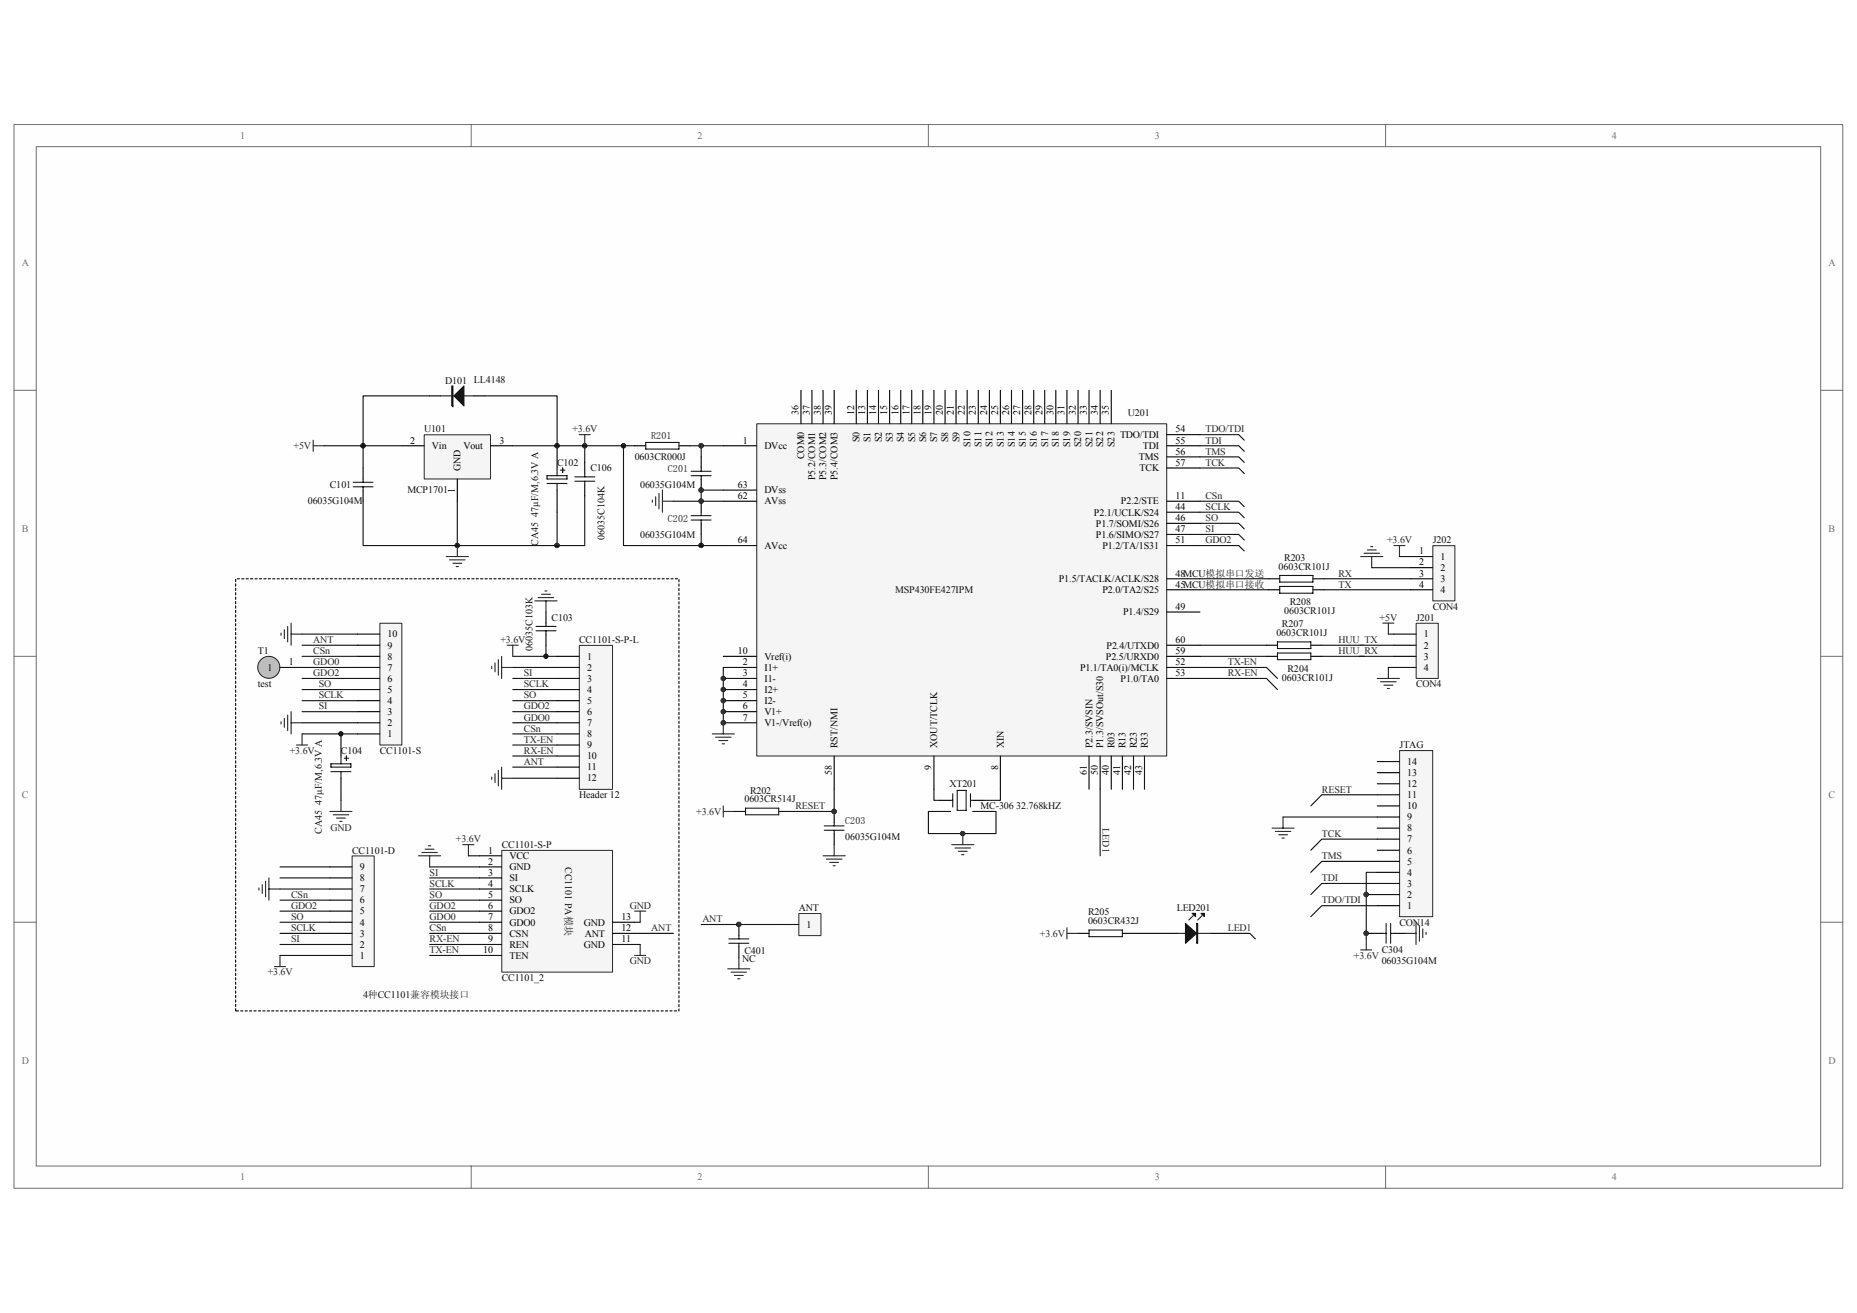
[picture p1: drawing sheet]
<svg xmlns="http://www.w3.org/2000/svg" width="297mm" height="210mm" viewBox="0 0 297 210" stroke-linecap="round" stroke-linejoin="round" font-family="sans-serif">
<path d="M2.3 19.9h292.5v170.1h-292.5z" fill="#fefefe"/>
<path d="M2.2 19.9h292.6v170.1h-292.6z" fill="none" stroke="#6e6e6e" stroke-width=".16"/>
<path d="M5.8 23.5h285.4v163h-285.4z" fill="#fefefe"/>
<g fill="none" stroke="#6e6e6e" stroke-width=".16">
<path d="M75.4 19.9v3.6M148.5 19.9v3.6M221.6 19.9v3.6M5.8 23.5h285.4v163h-285.4zM2.2 62.4h3.6M291.2 62.4h3.6M2.2 105h3.6M291.2 105h3.6M2.2 147.5h3.6M291.2 147.5h3.6M75.4 186.5v3.5M148.5 186.5v3.5"/>
<path d="M221.6 186.5v3.5"/>
</g>
<g fill="#0e0e0e" stroke="#0e0e0e" stroke-width=".16">
<circle cx="58.1" cy="71.3" r=".35"/>
<circle cx="73.1" cy="87.2" r=".34"/>
<circle cx="89.1" cy="87.2" r=".35"/>
<circle cx="89.1" cy="71.3" r=".35"/>
<circle cx="93.5" cy="71.3" r=".34"/>
<circle cx="99.7" cy="71.3" r=".34"/>
<circle cx="112.2" cy="87.2" r=".35"/>
<circle cx="112.1" cy="80.1" r=".35"/>
<circle cx="112.1" cy="78.4" r=".35"/>
<circle cx="112.1" cy="71.3" r=".35"/>
<circle cx="115.7" cy="115.6" r=".34"/>
<circle cx="115.7" cy="113.8" r=".34"/>
<circle cx="115.7" cy="112" r=".34"/>
<circle cx="115.7" cy="110.3" r=".34"/>
<circle cx="115.7" cy="108.5" r=".34"/>
<circle cx="118.2" cy="147.8" r=".35"/>
<circle cx="133.4" cy="129.8" r=".35"/>
<circle cx="154" cy="133.3" r=".34"/>
<circle cx="218.5" cy="149.3" r=".34"/>
<circle cx="218.5" cy="143.1" r=".34"/>
</g>
<path d="M50.1 70.4v1.8M50.1 71.3h1.8M71.4 89h3.5M71.9 89.5h2.5M72.5 90.1h1.4M73 90.6h.3M73.1 87.2v1.8" fill="none" stroke="#262626" stroke-width=".18"/>
<path d="M58.1 74.8v1.8M58.1 78.4v1.8M89.1 71.3v3.5M89.1 78.4v3.5M93.5 74v1.7M93.5 77.5v1.8" fill="none" stroke="#000" stroke-width=".18"/>
<g fill="none" stroke="#1c1c1c" stroke-width=".18">
<path d="M56.5 77.9h3.2M56.5 77.1h3.2M58.1 76.6v.5M58.1 77.9v.5M87.5 76.1h3.2v.5h-3.2zM87.5 77.3h3.2M89.1 74.8v1.3M89.1 77.3v1.1M89.6 75.2h.8M90 74.8v.7M91.9 77h3.2M91.9 76.3h3.2"/>
<path d="M93.5 75.7v.6M93.5 77v.5"/>
</g>
<path d="M93.5 71.3v2.7" fill="none" stroke="#0e0e0e" stroke-width=".18"/>
<path d="M223.9 120.1h5.3v26.5h-5.3z" fill="#f5f5f5"/>
<path d="M223.9 120h5.3v26.6h-5.3z" fill="none" stroke="#262626" stroke-width=".16"/>
<g fill="none" stroke="#000" stroke-width=".18">
<path d="M68.7 63.3h1.8M75.8 63.3h1.8M101.5 71.3h1.8M108.6 71.3h1.8M112.2 73.1v1.7M112.2 76.6v1.8M112.2 80.2v1.7M112.2 83.7v1.8M117.5 129.8h1.7M124.6 129.8h1.7M133.4 129.8v1.8M133.4 133.3v1.8"/>
<path d="M220.3 139.5h3.6M220.3 137.8h3.6M220.3 136h3.6M220.3 134.2h3.6M220.3 132.4h3.6M220.3 130.7h3.6M220.3 128.9h3.6M220.3 127.1h3.6M220.3 125.3h3.6M220.3 123.6h3.6M220.3 121.8h3.6M220.3 144.8h3.6"/>
<path d="M220.3 143.1h3.6M220.3 141.3h3.6"/>
</g>
<path d="M205.2 130.7h15.1M220.3 137.8h-8.9l-1.7 1.7M220.3 134.2h-8.9l-1.7 1.8M220.3 127.1h-8.9l-1.7 1.8M218.5 143.1h1.8M220.3 144.8h-8.9l-1.7 1.8M220.3 141.3h-8.9l-1.7 1.8" fill="none" stroke="#0e0e0e" stroke-width=".18"/>
<g fill="none" stroke="#262626" stroke-width=".18">
<path d="M92.6 69.5h1.8M93.5 69.5v1.8M131.7 136.9h3.5M132.2 137.4h2.5M132.7 137.9h1.4M133.3 138.5h.3M133.4 135.1v1.8M203.5 132.4h3.5M204 133h2.5M204.5 133.5h1.4M205.1 134h.3M205.2 130.7v1.7"/>
<path d="M217.7 151.9h1.7M218.5 150.2v1.7"/>
</g>
<g fill="none" stroke="#1c1c1c" stroke-width=".18">
<path d="M70.5 63.3h5.3M103.3 70.8h5.3v1h-5.3zM110.6 76.1h3.1M110.6 75.4h3.1M112.2 74.8v.6M112.2 76.1v.5M110.6 83.2h3.1M110.6 82.5h3.1M112.2 81.9v.6M112.2 83.2v.5M119.2 129.2h5.4v1.1h-5.4zM131.8 132.1h3.2"/>
<path d="M131.8 132.8h3.2M133.4 131.6v.5M133.4 132.8v.5"/>
</g>
<g fill="#1c1c1c" stroke="#1c1c1c" stroke-width=".18">
<path d="M72.6 63.3l1.6-1.6v3.2z"/>
<path d="M72.3 61.7h.2v3.2h-.2z" fill-rule="evenodd"/>
</g>
<path d="M121.1 67.8h65.5v53.1h-65.5z" fill="#f5f5f5"/>
<path d="M121 67.8h65.6v53.1h-65.6z" fill="none" stroke="#262626" stroke-width=".16"/>
<g fill="none" stroke="#000" stroke-width=".18">
<path d="M115.7 71.3h5.3M115.7 78.4h5.3M128.1 62.4v5.4M129.9 62.4v5.4M131.7 62.4v5.4M133.4 62.4v5.4M137 62.4v5.4M138.7 62.4v5.4M140.5 62.4v5.4M142.3 62.4v5.4M144.1 62.4v5.4M145.8 62.4v5.4"/>
<path d="M147.6 62.4v5.4M149.4 62.4v5.4M151.2 62.4v5.4M152.9 62.4v5.4M154.7 62.4v5.4M156.5 62.4v5.4M158.3 62.4v5.4M160 62.4v5.4M161.8 62.4v5.4M163.6 62.4v5.4M165.4 62.4v5.4M167.1 62.4v5.4"/>
<path d="M168.9 62.4v5.4M170.7 62.4v5.4M172.4 62.4v5.4M174.2 62.4v5.4M176 62.4v5.4M177.8 62.4v5.4M186.6 71.3h5.3M186.6 69.5h5.3M186.6 73.1h5.3M186.6 74.8h5.3M115.7 87.2h5.3M115.7 80.2h5.3"/>
<path d="M186.6 81.9h5.3M186.6 94.3h5.3M186.6 83.7h5.3M186.6 85.5h5.3M186.6 92.6h5.3M186.6 97.9h5.3M186.6 87.2h5.3M186.6 80.2h5.3M115.7 112.1h5.3M115.7 113.8h5.3M115.7 115.6h5.3M115.7 105h5.3"/>
<path d="M115.7 106.7h5.3M115.7 108.5h5.3M115.7 110.3h5.3M186.6 105h5.3M186.6 103.2h5.3M186.6 106.7h5.3M186.6 108.5h5.3M202.6 105h1.7M202.6 103.2h1.7M209.7 105h1.7M209.7 103.2h1.7M133.4 120.9v5.3"/>
<path d="M149.4 120.9v5.3M160 120.9v5.3M174.2 120.9v5.3M176 120.9v5.3M177.8 120.9v5.3M179.5 120.9v5.3M181.3 120.9v5.3M183.1 120.9v5.3M172.4 149.3h1.8M179.5 149.3h1.8M186.6 149.3h1.8M193.7 149.3h1.8"/>
</g>
<g fill="none" stroke="#262626" stroke-width=".18">
<path d="M104.3 80v.3M104.9 79.4v1.5M105.4 78.9v2.5M106 78.4v3.5M106 80.2h1.7M113.9 117.4h3.6M114.5 117.9h2.4M115 118.4h1.4M115.5 119h.4M115.7 115.6v1.8M115.7 128.9v1.8M115.7 129.8h1.8"/>
<path d="M170.7 148.4v1.8M170.7 149.3h1.7"/>
</g>
<path d="M191.9 69.5h6.2l.9 .9M191.9 71.3h6.2l.9 .9M191.9 73.1h6.2l.9 .9M191.9 74.8h6.2l.9 .9M191.9 81.9h6.2l.9 .9M191.9 83.7h6.2l.9 .9M191.9 85.5h6.2l.9 .9M191.9 87.2h6.2l.9 .9M115.7 106.7v8.9M181.3 149.3h5.3M195.5 149.3h4.4l.9 .9" fill="none" stroke="#0e0e0e" stroke-width=".18"/>
<path d="M204.3 102.7h5.4v1h-5.4zM204.3 104.4h5.4v1.1h-5.4zM174.2 148.7h5.3v1.1h-5.3zM188.4 149.3h5.3M190.9 146.4l-.7 .7M192.3 146.4l-.7 .7" fill="none" stroke="#1c1c1c" stroke-width=".18"/>
<g fill="#1c1c1c" stroke="#1c1c1c" stroke-width=".18">
<path d="M189.6 147.7l1.8 1.6-1.8 1.6z"/>
<path d="M192.1 146.1h.6v.5z"/>
<path d="M190.7 146.1h.5v.5z"/>
<path d="M191.4 147.7h.2v3.2h-.2z" fill-rule="evenodd"/>
</g>
<path d="M56.3 136.9h3.6v17.7h-3.6z" fill="#f5f5f5"/>
<path d="M56.3 136.9h3.6v17.7h-3.6z" fill="none" stroke="#262626" stroke-width=".16"/>
<path d="M52.8 138.6h3.5M52.8 152.8h3.5M52.8 151h3.5M52.8 149.3h3.5M52.8 147.5h3.5M52.8 145.7h3.5M52.8 144h3.5M52.8 142.2h3.5M52.8 140.4h3.5M219.4 149.3h1.8M223 149.3h1.7" fill="none" stroke="#000" stroke-width=".18"/>
<g fill="none" stroke="#0e0e0e" stroke-width=".18">
<path d="M89.1 81.9v5.3M191.9 80.2h6.2l.9 .8M48.3 115.6h8.9M48.3 113.8h8.9M48.3 112.1h8.9M48.3 110.3h8.9M48.3 108.5h8.9M48.3 106.7h8.9M48.3 105h8.9M191.9 108.5h10.7l1.7 1.8M191.9 106.7h10.7l1.7 1.8M133.4 126.2v3.6h-7.1"/>
<path d="M149.4 126.2v1.8h.9M160 126.2v1.8h-2.6M220.3 139.5h-1.8v10.7M44.8 152.8h8M44.8 151h8M44.8 149.3h8M44.8 147.5h8M44.8 145.7h8M44.8 144h8M44.8 142.2h8M218.5 149.3h.9"/>
</g>
<path d="M221.2 149.3h.5M221.7 147.7v3.2M222.4 149.3h.6M222.4 147.7v3.2" fill="none" stroke="#1c1c1c" stroke-width=".18"/>
<path d="M224.7 149.3h1.8M226.5 147.5v3.5M227.1 148v2.5M227.6 148.5v1.5M228.1 149.1v.3" fill="none" stroke="#262626" stroke-width=".18"/>
<path d="M127.8 146.1h3.5v3.5h-3.5z" fill="#f5f5f5"/>
<path d="M127.8 146.1h3.5v3.5h-3.5z" fill="none" stroke="#262626" stroke-width=".16"/>
<path d="M202.9 94.3h1.8M202.9 92.6h1.8M210 94.3h1.8M210 92.6h1.8M150.3 128h1.7M150.3 129.8h1.7M155.6 128h1.8M155.6 129.8h1.8M118.2 147.8v1.8M118.2 151.4v1.8M124.2 147.8h3.6" fill="none" stroke="#000" stroke-width=".18"/>
<path d="M191.9 92.6h11M191.9 94.3h11M48.3 103.2h8.9M48.3 117.4h8.9M191.9 103.2h10.7M191.9 105h10.7M150.3 129.8h-1.8v3.5h10.8v-3.5h-1.9" fill="none" stroke="#0e0e0e" stroke-width=".18"/>
<path d="M204.7 92h5.3v1.1h-5.3zM204.7 93.8h5.3v1.1h-5.3zM152 128h.4M152.4 126.9v2.2M153.1 126.4h1.4v3.2h-1.4zM155.2 126.9v2.2M155.2 128h.4M116.6 150.9h3.2M116.6 150.2h3.2M118.2 149.6v.6M118.2 150.9v.5" fill="none" stroke="#1c1c1c" stroke-width=".18"/>
<path d="M152.2 135.1h3.6M152.8 135.6h2.4M153.3 136.1h1.4M153.8 136.7h.4M154 133.3v1.8M116.4 154.9h3.5M116.9 155.5h2.5M117.5 156h1.4M118 156.5h.4M118.2 153.2v1.7" fill="none" stroke="#262626" stroke-width=".18"/>
<path d="M226.5 99.7h3.6v8.8h-3.6z" fill="#f5f5f5"/>
<path d="M226.5 99.7h3.6v8.8h-3.6z" fill="none" stroke="#262626" stroke-width=".16"/>
<path d="M223 101.4h3.5M223 103.2h3.5M223 105h3.5M223 106.7h3.5" fill="none" stroke="#000" stroke-width=".18"/>
<path d="M217.7 89h3.5M218.2 88.5h2.5M218.7 87.9h1.4M219.2 87.4h.4M219.4 89v1.8M220.3 108.5h3.6M220.8 109h2.5M221.4 109.6h1.4M221.9 110.1h.3M222.1 106.7v1.8" fill="none" stroke="#262626" stroke-width=".18"/>
<path d="M92.7 103.2h5.3v23h-5.3z" fill="#f5f5f5"/>
<path d="M92.7 103.2h5.3v23h-5.3z" fill="none" stroke="#262626" stroke-width=".16"/>
<path d="M89.1 105h3.5M89.1 106.7h3.5M89.1 108.5h3.5M89.1 110.3h3.5M89.1 112.1h3.5M89.1 113.8h3.5M89.1 115.6h3.5M89.1 117.4h3.5M89.1 119.1h3.5M89.1 120.9h3.5M89.1 122.7h3.5M89.1 124.5h3.5" fill="none" stroke="#000" stroke-width=".18"/>
<g fill="none" stroke="#0e0e0e" stroke-width=".18">
<path d="M82 105h7.1M82 106.7h7.1M82 108.5h7.1M82 110.3h7.1M82 112.1h7.1M82 113.8h7.1M82 115.6h7.1M82 117.4h7.1M82 119.1h7.1M44.8 138.6h8M82 120.9h7.1M82 122.7h7.1"/>
<path d="M82 124.5h7.1M44.8 140.4h8"/>
</g>
<circle cx="43" cy="106.7" r="1.76" fill="#c0c0c0" stroke="#1c1c1c" stroke-width=".16"/>
<path d="M44.8 106.7h3.5" fill="none" stroke="#000" stroke-width=".18"/>
<g fill="none" stroke="#262626" stroke-width=".18">
<path d="M45 115.4v.4M45.5 114.9v1.4M46 114.4v2.4M46.6 113.8v3.6M46.6 115.6h1.7M78.7 106.6v.3M79.2 106v1.4M79.7 105.5v2.5M80.2 105v3.5M80.2 106.7h1.8M78.7 124.3v.3M79.2 123.7v1.5"/>
<path d="M79.7 123.2v2.5M80.2 122.7v3.5M80.2 124.5h1.8M41.4 142v.3M41.9 141.5v1.4M42.5 140.9v2.5M43 140.4v3.6M43 142.2h1.8"/>
</g>
<path d="M60.8 99.7h3.5v19.4h-3.5z" fill="#f5f5f5"/>
<path d="M60.8 99.7h3.5v19.4h-3.5z" fill="none" stroke="#262626" stroke-width=".16"/>
<path d="M57.2 117.4h3.5M57.2 115.6h3.5M57.2 113.8h3.5M57.2 112.1h3.5M57.2 110.3h3.5M57.2 108.5h3.5M57.2 106.7h3.5M57.2 105h3.5M57.2 103.2h3.5M57.2 101.4h3.5" fill="none" stroke="#000" stroke-width=".18"/>
<g fill="none" stroke="#262626" stroke-width=".18">
<path d="M46.6 99.7v3.5M221.2 99.7h1.8M222.1 99.7v1.7M223 87.2h1.7M223.9 87.2v1.8M45 101.2v.4M45.5 100.7v1.4M46 100.2v2.5M46.6 101.4h1.7M47.4 119.1h1.8M48.3 117.4v1.7M81.1 103.2h1.8"/>
<path d="M82 103.2v1.8M43.9 154.6h1.8M44.8 152.8v1.8"/>
</g>
<path d="M110.4 71.3h5.3M112.2 71.3v1.8M115.7 78.4h-3.5v1.8M107.7 80.2h8M48.3 101.4h8.9M112.2 147.8h12" fill="none" stroke="#0e0e0e" stroke-width=".18"/>
<path d="M229.2 87.3h3.5v8.8h-3.5z" fill="#f5f5f5"/>
<path d="M229.2 87.3h3.5v8.8h-3.5z" fill="none" stroke="#262626" stroke-width=".16"/>
<path d="M225.6 89h3.6M225.6 90.8h3.6M225.6 92.6h3.6M225.6 94.3h3.6" fill="none" stroke="#000" stroke-width=".18"/>
<path d="M68.7 63.3h-10.6v11.5M77.6 63.3h11.5v8M82 71.3h19.5M93.5 79.3v7.9h-35.4v-7M99.7 71.3v15.9h16M112.2 85.5v1.7M211.8 92.6h13.8M211.8 94.3h13.8M219.4 90.8h6.2M223.9 89h1.7M176 126.2v10.7" fill="none" stroke="#0e0e0e" stroke-width=".18"/>
<g fill="#262626" stroke="#262626" stroke-width=".16">
<circle cx="58.1" cy="71.3" r=".35"/>
<circle cx="73.1" cy="87.2" r=".34"/>
<circle cx="89.1" cy="87.2" r=".35"/>
<circle cx="89.1" cy="71.3" r=".35"/>
<circle cx="93.5" cy="71.3" r=".34"/>
<circle cx="99.7" cy="71.3" r=".34"/>
<circle cx="112.2" cy="87.2" r=".35"/>
<circle cx="112.1" cy="80.1" r=".35"/>
<circle cx="112.1" cy="78.4" r=".35"/>
<circle cx="112.1" cy="71.3" r=".35"/>
<circle cx="115.7" cy="115.6" r=".34"/>
<circle cx="115.7" cy="113.8" r=".34"/>
<circle cx="115.7" cy="112" r=".34"/>
<circle cx="115.7" cy="110.3" r=".34"/>
<circle cx="115.7" cy="108.5" r=".34"/>
<circle cx="118.2" cy="147.8" r=".35"/>
<circle cx="133.4" cy="129.8" r=".35"/>
<circle cx="154" cy="133.3" r=".34"/>
<circle cx="218.5" cy="149.3" r=".34"/>
<circle cx="218.5" cy="143.1" r=".34"/>
</g>
<path d="M37.7 161.7v-69.1h70.9v69.1h-70.9" fill="none" stroke="#000" stroke-width=".18" stroke-dasharray=".4 .4"/>
<path d="M67.9 69.6h10.6v7h-10.6z" fill="#f5f5f5"/>
<path d="M67.9 69.5h10.6v7.1h-10.6z" fill="none" stroke="#262626" stroke-width=".16"/>
<path d="M64.3 71.3h3.5M73.1 76.6v3.6M78.5 71.3h3.5M87.3 97.9v1.8M54.5 117.4v3.5M87.3 101.4v1.8M54.5 124.5v3.5" fill="none" stroke="#000" stroke-width=".18"/>
<path d="M73.1 80.2v7M87.3 103.2v1.8M68.7 138.6h8M68.7 140.4h8M68.7 142.2h8M68.7 144h8" fill="none" stroke="#0e0e0e" stroke-width=".18"/>
<path d="M87.3 99.7v.5M85.7 100.9h3.2M85.7 100.2h3.2M87.3 100.9v.5M52.9 122.2h3.2v.5h-3.2zM52.9 123.4h3.2M54.5 120.9v1.3M54.5 123.4v1.1M55.1 121.3h.7M55.4 120.9v.7" fill="none" stroke="#1c1c1c" stroke-width=".18"/>
<g fill="none" stroke="#262626" stroke-width=".18">
<path d="M85.6 96.1h3.5M86.1 95.6h2.5M86.6 95h1.5M87.2 94.5h.3M87.3 96.1v1.8M52.8 129.8h3.5M53.3 130.3h2.5M53.8 130.8h1.4M54.4 131.4h.3M54.5 128v1.8M66.9 136.9h3.6M67.5 136.3h2.5"/>
<path d="M68 135.8h1.4M68.5 135.3h.4M68.7 136.9v1.7M74 135.1h1.8M74.9 135.1v1.8"/>
</g>
<path d="M80.3 136h17.7v19.5h-17.7z" fill="#f5f5f5"/>
<path d="M80.3 136h17.7v19.5h-17.7z" fill="none" stroke="#262626" stroke-width=".16"/>
<g fill="none" stroke="#000" stroke-width=".18">
<path d="M76.7 136.9h3.5M76.7 138.6h3.5M76.7 140.4h3.5M76.7 142.2h3.5M76.7 144h3.5M76.7 145.7h3.5M76.7 147.5h3.5M76.7 149.3h3.5M76.7 151h3.5M76.7 152.8h3.5M98 147.5h3.5M98 149.3h3.5"/>
<path d="M98 151h3.5"/>
</g>
<g fill="none" stroke="#0e0e0e" stroke-width=".18">
<path d="M51.9 71.3h12.4M211.4 103.2h11.6M211.4 105h11.6M222.1 106.7h.9M222.1 101.4h.9M74.9 136.9h1.8M68.7 149.3h8M68.7 147.5h8M68.7 145.7h8M68.7 151h8M68.7 152.8h8M101.5 149.3h6.2"/>
<path d="M101.5 147.5h.9M101.5 151h.9"/>
</g>
<path d="M101.5 145.7h1.8M101.5 152.8h1.8M102.4 145.7v1.8M102.4 151v1.8" fill="none" stroke="#262626" stroke-width=".18"/>
<g fill="#0e0e0e" stroke="#0e0e0e" stroke-width=".16">
<circle cx="54.5" cy="117.4" r=".34"/>
<circle cx="87.3" cy="105" r=".35"/>
</g>
<g font-size="1.6" fill="#706f64">
<text x="38.4" y="22.2">1</text>
<text x="111.6" y="22.2">2</text>
<text x="184.7" y="22.2">3</text>
<text x="257.8" y="22.2">4</text>
<text x="3.5" y="42.6">A</text>
<text x="292.5" y="42.6">A</text>
<text x="3.5" y="85.1">B</text>
<text x="292.5" y="85.1">B</text>
<text x="3.5" y="127.6">C</text>
<text x="292.5" y="127.6">C</text>
<text x="3.5" y="170.2">D</text>
<text x="292.5" y="170.2">D</text>
<text x="38.4" y="188.8">1</text>
<text x="111.6" y="188.8">2</text>
<text x="184.7" y="188.8">3</text>
<text x="257.8" y="188.8">4</text>
</g>
<g font-size="1.6" fill="#0e0e0e">
<text x="71.2" y="61.4">D101 LL4148</text>
<text x="67.8" y="69.2">U101</text>
<text x="104.2" y="70.2">R201</text>
<text x="180.4" y="66.5">U201</text>
<text x="89.1" y="74.5">C102</text>
<text x="94.4" y="75.4">C106</text>
<text x="101.5" y="73.6">0603CR000J</text>
<text x="106.8" y="75.5">C201</text>
<text x="49.2" y="80.7">06035G104M</text>
<text x="52.8" y="78">C101</text>
<text x="65.2" y="78.9">MCP1701</text>
<text x="102.4" y="78">06035G104M</text>
<text x="106.8" y="83.5">C202</text>
<text x="86.1" y="87.2" transform="rotate(-90 86.1 87.2)">CA45 47μF/M,6.3V A</text>
<text x="96.7" y="86.4" transform="rotate(-90 96.7 86.4)">06035C104K</text>
<text x="102.4" y="86">06035G104M</text>
<text x="205.4" y="89.7">R203</text>
<text x="229.2" y="86.9">J202</text>
<text x="143.2" y="94.8">MSP430FE427IPM</text>
<text x="204.5" y="91.1">0603CR101J</text>
<text x="88.2" y="99.3">C103</text>
<text x="204.2" y="101.8">0603CR101J</text>
<text x="205.1" y="100.4">R207</text>
<text x="205.4" y="98.2">0603CR101J</text>
<text x="206.3" y="96.8">R208</text>
<text x="226.5" y="99.3">J201</text>
<text x="229.2" y="97.5">CON4</text>
<text x="41.3" y="104.6">T1</text>
<text x="85.2" y="104.1" transform="rotate(-90 85.2 104.1)">06035C103K</text>
<text x="92.7" y="102.8">CC1101-S-P-L</text>
<text x="205.9" y="107.4">R204</text>
<text x="41.3" y="109.9">test</text>
<text x="205.1" y="108.9">0603CR101J</text>
<text x="226.5" y="109.9">CON4</text>
<text x="223.9" y="119.7">JTAG</text>
<text x="54.5" y="120.5">C104</text>
<text x="60.7" y="120.5">CC1101-S</text>
<text x="151.9" y="125.9">XT201</text>
<text x="92.7" y="127.6">Header 12</text>
<text x="119.1" y="128.3">0603CR514J</text>
<text x="120" y="126.9">R202</text>
<text x="135.2" y="131.8">C203</text>
<text x="156.8" y="129.4">MC-306 32.768kHZ</text>
<text x="51.5" y="133.3" transform="rotate(-90 51.5 133.3)">CA45 47μF/M,6.3V A</text>
<text x="56.3" y="136.5">CC1101-D</text>
<text x="80.3" y="135.6">CC1101-S-P</text>
<text x="135.2" y="134.4">06035G104M</text>
<text x="90.4" y="138.6" transform="rotate(90 90.4 138.6)">CC1101 PA模块</text>
<text x="127.8" y="145.7">ANT</text>
<text x="174.1" y="146.4">R205</text>
<text x="174.1" y="147.8">0603CR432J</text>
<text x="188.2" y="145.7">LED201</text>
<text x="223.9" y="148">CON14</text>
<text x="118.7" y="153.9">NC</text>
<text x="119.1" y="152.6">C401</text>
<text x="221" y="152.4">C304</text>
<text x="221" y="154.2">06035G104M</text>
<text x="58.1" y="159.5">4种CC1101兼容模块接口</text>
<text x="80.3" y="156.9">CC1101_2</text>
</g>
<g font-size="1.6" fill="#262626">
<text x="47" y="71.8">+5V</text>
<text x="91.6" y="69.2">+3.6V</text>
<text x="192.8" y="69.2">TDO/TDI</text>
<text x="192.8" y="70.9">TDI</text>
<text x="192.8" y="72.7">TMS</text>
<text x="192.8" y="74.5">TCK</text>
<text x="192.8" y="83.3">SO</text>
<text x="192.8" y="81.6">SCLK</text>
<text x="192.8" y="79.8">CSn</text>
<text x="192.8" y="85.1">SI</text>
<text x="192.8" y="86.9">GDO2</text>
<text x="221.9" y="86.9">+3.6V</text>
<text x="214.1" y="92.2">RX</text>
<text x="214.1" y="94">TX</text>
<text x="220.7" y="99.3">+5V</text>
<text x="50.1" y="106.4">GDO0</text>
<text x="50.1" y="104.6">CSn</text>
<text x="50.1" y="102.8">ANT</text>
<text x="80" y="102.8">+3.6V</text>
<text x="196.4" y="106.4">TX-EN</text>
<text x="214.1" y="104.6">HUU_RX</text>
<text x="214.1" y="102.8">HUU_TX</text>
<text x="50.1" y="108.1">GDO2</text>
<text x="51" y="113.5">SI</text>
<text x="51" y="109.9">SO</text>
<text x="51" y="111.7">SCLK</text>
<text x="83.8" y="108.1">SI</text>
<text x="83.8" y="111.7">SO</text>
<text x="83.8" y="109.9">SCLK</text>
<text x="83.8" y="113.5">GDO2</text>
<text x="196.4" y="108.1">RX-EN</text>
<text x="83.8" y="115.2">GDO0</text>
<text x="83.8" y="118.8">TX-EN</text>
<text x="83.8" y="117">CSn</text>
<text x="46.4" y="120.5">+3.6V</text>
<text x="83.8" y="120.5">RX-EN</text>
<text x="83.8" y="122.3">ANT</text>
<text x="111.4" y="130.3">+3.6V</text>
<text x="127.2" y="129.4">RESET</text>
<text x="211.5" y="126.7">RESET</text>
<text x="52.8" y="132.9">GND</text>
<text x="72.9" y="134.7">+3.6V</text>
<text x="176.4" y="132.4" transform="rotate(90 176.4 132.4)">LED1</text>
<text x="211.5" y="137.4">TMS</text>
<text x="211.5" y="133.8">TCK</text>
<text x="46.6" y="143.6">CSn</text>
<text x="68.7" y="140">SI</text>
<text x="68.7" y="143.6">SO</text>
<text x="68.7" y="141.8">SCLK</text>
<text x="211.5" y="140.9">TDI</text>
<text x="46.6" y="147.1">SO</text>
<text x="46.6" y="148.9">SCLK</text>
<text x="46.6" y="145.4">GDO2</text>
<text x="68.7" y="147.1">GDO0</text>
<text x="68.7" y="148.9">CSn</text>
<text x="68.7" y="145.4">GDO2</text>
<text x="100.7" y="145.4">GND</text>
<text x="104.2" y="148.9">ANT</text>
<text x="112.3" y="147.5">ANT</text>
<text x="166.3" y="149.8">+3.6V</text>
<text x="196.4" y="148.9">LED1</text>
<text x="211.5" y="144.5">TDO/TDI</text>
<text x="42.8" y="156">+3.6V</text>
<text x="46.6" y="150.7">SI</text>
<text x="68.7" y="150.7">RX-EN</text>
<text x="68.7" y="152.4">TX-EN</text>
<text x="100.7" y="154.2">GND</text>
<text x="216.6" y="153.3">+3.6V</text>
</g>
<g font-size="1.6">
<text x="65.6" y="70.9">2</text>
<text x="69.1" y="71.8">Vin</text>
<text x="74.1" y="71.8">Vout</text>
<text x="79.9" y="70.9">3</text>
<text x="118.8" y="70.9">1</text>
<text x="122.3" y="71.8">DVcc</text>
<text x="127.7" y="66.3" transform="rotate(-90 127.7 66.3)">36</text>
<text x="129.5" y="66.3" transform="rotate(-90 129.5 66.3)">37</text>
<text x="131.3" y="66.3" transform="rotate(-90 131.3 66.3)">38</text>
<text x="133.1" y="66.3" transform="rotate(-90 133.1 66.3)">39</text>
<text x="136.6" y="66.3" transform="rotate(-90 136.6 66.3)">12</text>
<text x="137.5" y="70.7" transform="rotate(-90 137.5 70.7)">S0</text>
<text x="138.4" y="66.3" transform="rotate(-90 138.4 66.3)">13</text>
<text x="139.3" y="70.7" transform="rotate(-90 139.3 70.7)">S1</text>
<text x="140.1" y="66.3" transform="rotate(-90 140.1 66.3)">14</text>
<text x="141" y="70.7" transform="rotate(-90 141 70.7)">S2</text>
<text x="141.9" y="66.3" transform="rotate(-90 141.9 66.3)">15</text>
<text x="142.8" y="70.7" transform="rotate(-90 142.8 70.7)">S3</text>
<text x="143.7" y="66.3" transform="rotate(-90 143.7 66.3)">16</text>
<text x="144.6" y="70.7" transform="rotate(-90 144.6 70.7)">S4</text>
<text x="145.5" y="66.3" transform="rotate(-90 145.5 66.3)">17</text>
<text x="146.4" y="70.7" transform="rotate(-90 146.4 70.7)">S5</text>
<text x="147.2" y="66.3" transform="rotate(-90 147.2 66.3)">18</text>
<text x="148.1" y="70.7" transform="rotate(-90 148.1 70.7)">S6</text>
<text x="149" y="66.3" transform="rotate(-90 149 66.3)">19</text>
<text x="149.9" y="70.7" transform="rotate(-90 149.9 70.7)">S7</text>
<text x="150.8" y="66.3" transform="rotate(-90 150.8 66.3)">20</text>
<text x="151.7" y="70.7" transform="rotate(-90 151.7 70.7)">S8</text>
<text x="152.6" y="66.3" transform="rotate(-90 152.6 66.3)">21</text>
<text x="153.5" y="70.7" transform="rotate(-90 153.5 70.7)">S9</text>
<text x="154.3" y="66.3" transform="rotate(-90 154.3 66.3)">22</text>
<text x="155.2" y="71.5" transform="rotate(-90 155.2 71.5)">S10</text>
<text x="156.1" y="66.3" transform="rotate(-90 156.1 66.3)">23</text>
<text x="157" y="71.5" transform="rotate(-90 157 71.5)">S11</text>
<text x="157.9" y="66.3" transform="rotate(-90 157.9 66.3)">24</text>
<text x="158.8" y="71.5" transform="rotate(-90 158.8 71.5)">S12</text>
<text x="159.7" y="66.3" transform="rotate(-90 159.7 66.3)">25</text>
<text x="160.5" y="71.5" transform="rotate(-90 160.5 71.5)">S13</text>
<text x="161.4" y="66.3" transform="rotate(-90 161.4 66.3)">26</text>
<text x="162.3" y="71.5" transform="rotate(-90 162.3 71.5)">S14</text>
<text x="163.2" y="66.3" transform="rotate(-90 163.2 66.3)">27</text>
<text x="164.1" y="71.5" transform="rotate(-90 164.1 71.5)">S15</text>
<text x="165" y="66.3" transform="rotate(-90 165 66.3)">28</text>
<text x="165.9" y="71.5" transform="rotate(-90 165.9 71.5)">S16</text>
<text x="166.7" y="66.3" transform="rotate(-90 166.7 66.3)">29</text>
<text x="167.6" y="71.5" transform="rotate(-90 167.6 71.5)">S17</text>
<text x="168.5" y="66.3" transform="rotate(-90 168.5 66.3)">30</text>
<text x="169.4" y="71.5" transform="rotate(-90 169.4 71.5)">S18</text>
<text x="170.3" y="66.3" transform="rotate(-90 170.3 66.3)">31</text>
<text x="171.2" y="71.5" transform="rotate(-90 171.2 71.5)">S19</text>
<text x="172.1" y="66.3" transform="rotate(-90 172.1 66.3)">32</text>
<text x="172.9" y="71.5" transform="rotate(-90 172.9 71.5)">S20</text>
<text x="173.8" y="66.3" transform="rotate(-90 173.8 66.3)">33</text>
<text x="174.7" y="71.5" transform="rotate(-90 174.7 71.5)">S21</text>
<text x="175.6" y="66.3" transform="rotate(-90 175.6 66.3)">34</text>
<text x="176.5" y="71.5" transform="rotate(-90 176.5 71.5)">S22</text>
<text x="177.4" y="66.3" transform="rotate(-90 177.4 66.3)">35</text>
<text x="178.3" y="71.5" transform="rotate(-90 178.3 71.5)">S23</text>
<text x="179.2" y="70">TDO/TDI</text>
<text x="182.8" y="71.8">TDI</text>
<text x="188" y="69.2">54</text>
<text x="188" y="70.9">55</text>
<text x="73.7" y="75.4" transform="rotate(-90 73.7 75.4)">GND</text>
<text x="128.6" y="73.4" transform="rotate(-90 128.6 73.4)">COM0</text>
<text x="130.4" y="76.8" transform="rotate(-90 130.4 76.8)">P5.2/COM1</text>
<text x="132.2" y="76.8" transform="rotate(-90 132.2 76.8)">P5.3/COM2</text>
<text x="133.9" y="76.8" transform="rotate(-90 133.9 76.8)">P5.4/COM3</text>
<text x="182.2" y="73.6">TMS</text>
<text x="182.3" y="75.4">TCK</text>
<text x="188" y="72.7">56</text>
<text x="188" y="74.5">57</text>
<text x="72.8" y="78.8" transform="rotate(-90 72.8 78.8)">1</text>
<text x="118" y="78">63</text>
<text x="118" y="79.8">62</text>
<text x="122.3" y="78.9">DVss</text>
<text x="122.3" y="80.7">AVss</text>
<text x="175" y="82.4">P2.1/UCLK/S24</text>
<text x="179.3" y="80.7">P2.2/STE</text>
<text x="188" y="83.3">46</text>
<text x="188" y="81.6">44</text>
<text x="188" y="79.8">11</text>
<text x="118" y="86.9">64</text>
<text x="122.3" y="87.8">AVcc</text>
<text x="175.3" y="84.2">P1.7/SOMI/S26</text>
<text x="175.3" y="86">P1.6/SIMO/S27</text>
<text x="176.3" y="87.8">P1.2/TA/1S31</text>
<text x="188" y="85.1">47</text>
<text x="188" y="86.9">51</text>
<text x="227" y="88.6">1</text>
<text x="230.4" y="89.5">1</text>
<text x="169.4" y="93.1">P1.5/TACLK/ACLK/S28</text>
<text x="176.3" y="94.8">P2.0/TA2/S25</text>
<text x="188" y="92.2">48MCU模拟串口发送</text>
<text x="188" y="94">45MCU模拟串口接收</text>
<text x="227" y="90.4">2</text>
<text x="227" y="92.2">3</text>
<text x="227" y="94">4</text>
<text x="230.4" y="91.3">2</text>
<text x="230.4" y="93.1">3</text>
<text x="230.4" y="94.8">4</text>
<text x="62" y="101.9">10</text>
<text x="179.6" y="98.4">P1.4/S29</text>
<text x="188" y="97.5">49</text>
<text x="227.8" y="101.9">1</text>
<text x="42.8" y="107.3">1</text>
<text x="46.2" y="106.4">1</text>
<text x="62" y="107.3">7</text>
<text x="62" y="105.5">8</text>
<text x="62" y="103.7">9</text>
<text x="93.9" y="105.5">1</text>
<text x="93.9" y="107.3">2</text>
<text x="118" y="104.6">10</text>
<text x="118.8" y="106.4">2</text>
<text x="122.3" y="105.5">Vref(i)</text>
<text x="122.3" y="107.3">I1+</text>
<text x="172.8" y="107.3">P1.1/TA0(i)/MCLK</text>
<text x="176.9" y="105.5">P2.5/URXD0</text>
<text x="177" y="103.7">P2.4/UTXD0</text>
<text x="188" y="104.6">59</text>
<text x="188" y="102.8">60</text>
<text x="188" y="106.4">52</text>
<text x="227.8" y="103.7">2</text>
<text x="227.8" y="105.5">3</text>
<text x="227.8" y="107.3">4</text>
<text x="62" y="112.6">4</text>
<text x="62" y="110.8">5</text>
<text x="62" y="109">6</text>
<text x="93.9" y="109">3</text>
<text x="93.9" y="110.8">4</text>
<text x="93.9" y="112.6">5</text>
<text x="118.8" y="111.7">5</text>
<text x="118.8" y="113.5">6</text>
<text x="118.8" y="108.1">3</text>
<text x="118.8" y="109.9">4</text>
<text x="122.3" y="112.6">I2-</text>
<text x="122.3" y="109">I1-</text>
<text x="122.3" y="110.8">I2+</text>
<text x="179.2" y="109">P1.0/TA0</text>
<text x="188" y="108.1">53</text>
<text x="62" y="117.9">1</text>
<text x="62" y="116.1">2</text>
<text x="62" y="114.3">3</text>
<text x="93.9" y="114.3">6</text>
<text x="93.9" y="116.1">7</text>
<text x="93.9" y="117.9">8</text>
<text x="93.9" y="119.7">9</text>
<text x="118.8" y="115.2">7</text>
<text x="122.3" y="114.3">V1+</text>
<text x="122.3" y="116.1">V1-/Vref(o)</text>
<text x="133.9" y="119.7" transform="rotate(-90 133.9 119.7)">RST/NMI</text>
<text x="149.9" y="119.7" transform="rotate(-90 149.9 119.7)">XOUT/TCLK</text>
<text x="160.5" y="119.7" transform="rotate(-90 160.5 119.7)">XIN</text>
<text x="174.7" y="119.7" transform="rotate(-90 174.7 119.7)">P2.3/SVSIN</text>
<text x="176.5" y="119.7" transform="rotate(-90 176.5 119.7)">P1.3/SVSOut/S30</text>
<text x="178.3" y="119.7" transform="rotate(-90 178.3 119.7)">R03</text>
<text x="180" y="119.7" transform="rotate(-90 180 119.7)">R13</text>
<text x="181.8" y="119.7" transform="rotate(-90 181.8 119.7)">R23</text>
<text x="183.6" y="119.7" transform="rotate(-90 183.6 119.7)">R33</text>
<text x="93.9" y="121.4">10</text>
<text x="93.9" y="123.2">11</text>
<text x="93.9" y="125">12</text>
<text x="133.1" y="124" transform="rotate(-90 133.1 124)">58</text>
<text x="149" y="123.1" transform="rotate(-90 149 123.1)">9</text>
<text x="159.7" y="123.1" transform="rotate(-90 159.7 123.1)">8</text>
<text x="173.8" y="124" transform="rotate(-90 173.8 124)">61</text>
<text x="175.6" y="124" transform="rotate(-90 175.6 124)">50</text>
<text x="177.4" y="124" transform="rotate(-90 177.4 124)">40</text>
<text x="179.2" y="124" transform="rotate(-90 179.2 124)">41</text>
<text x="180.9" y="124" transform="rotate(-90 180.9 124)">42</text>
<text x="182.7" y="124" transform="rotate(-90 182.7 124)">43</text>
<text x="225.1" y="125.9">12</text>
<text x="225.1" y="124.1">13</text>
<text x="225.1" y="122.3">14</text>
<text x="225.1" y="131.2">9</text>
<text x="225.1" y="129.4">10</text>
<text x="225.1" y="127.6">11</text>
<text x="78.1" y="136.5">1</text>
<text x="81.5" y="137.4">VCC</text>
<text x="225.1" y="136.5">6</text>
<text x="225.1" y="134.7">7</text>
<text x="225.1" y="132.9">8</text>
<text x="57.5" y="142.7">7</text>
<text x="57.5" y="140.9">8</text>
<text x="57.5" y="139.1">9</text>
<text x="78.1" y="140">3</text>
<text x="78.1" y="141.8">4</text>
<text x="78.1" y="143.6">5</text>
<text x="78.1" y="138.3">2</text>
<text x="81.5" y="140.9">SI</text>
<text x="81.5" y="142.7">SCLK</text>
<text x="81.5" y="139.1">GND</text>
<text x="225.1" y="143.6">2</text>
<text x="225.1" y="141.8">3</text>
<text x="225.1" y="140">4</text>
<text x="225.1" y="138.3">5</text>
<text x="57.5" y="149.8">3</text>
<text x="57.5" y="148">4</text>
<text x="57.5" y="146.2">5</text>
<text x="57.5" y="144.5">6</text>
<text x="78.1" y="145.4">6</text>
<text x="78.1" y="147.1">7</text>
<text x="78.1" y="148.9">8</text>
<text x="81.5" y="144.5">SO</text>
<text x="81.5" y="146.2">GDO2</text>
<text x="81.5" y="148">GDO0</text>
<text x="81.5" y="149.8">CSN</text>
<text x="93.4" y="148">GND</text>
<text x="93.6" y="149.8">ANT</text>
<text x="99.4" y="148.9">12</text>
<text x="99.4" y="147.1">13</text>
<text x="129" y="148.4">1</text>
<text x="225.1" y="145.4">1</text>
<text x="57.5" y="153.3">1</text>
<text x="57.5" y="151.6">2</text>
<text x="77.3" y="152.4">10</text>
<text x="78.1" y="150.7">9</text>
<text x="81.5" y="151.6">REN</text>
<text x="81.5" y="153.3">TEN</text>
<text x="93.4" y="151.6">GND</text>
<text x="99.4" y="150.7">11</text>
</g>
</svg>
